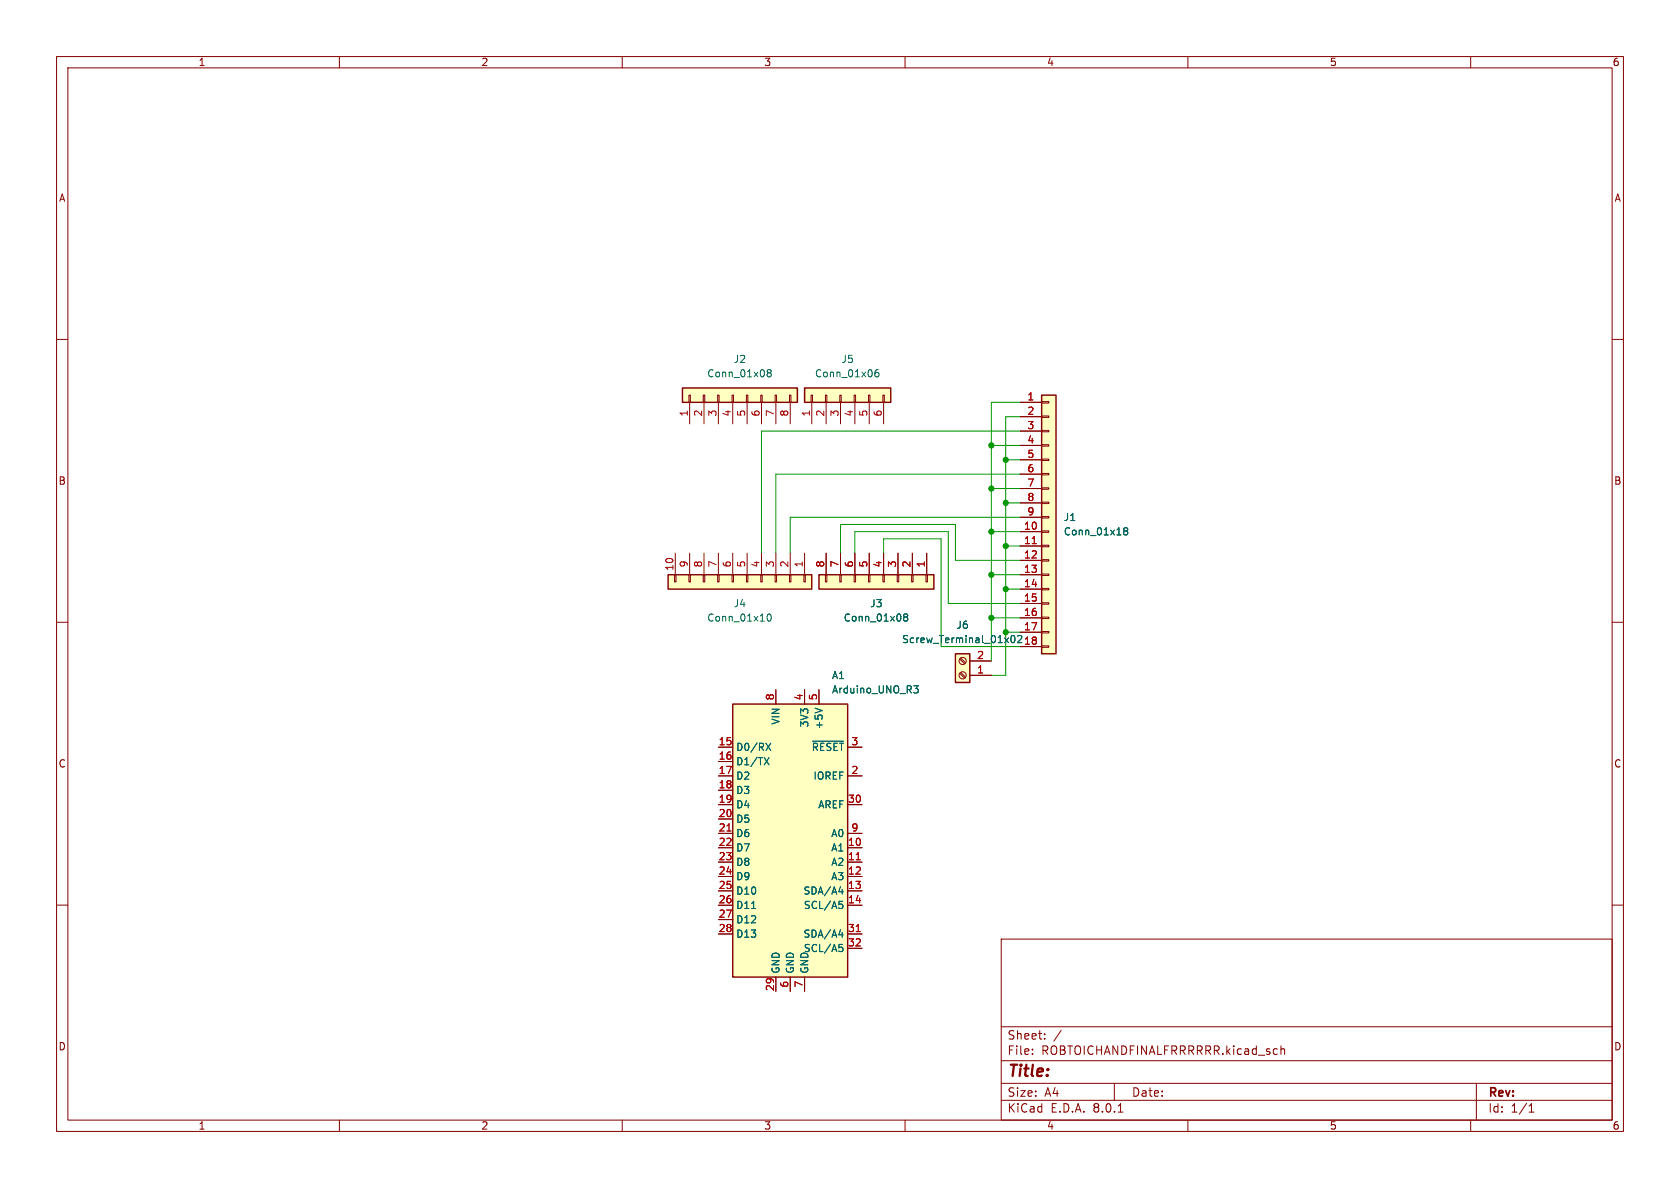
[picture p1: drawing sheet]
<svg xmlns="http://www.w3.org/2000/svg" width="297mm" height="210mm" viewBox="0 0 297 210" stroke-linecap="round" stroke-linejoin="round" font-family="sans-serif">
<g fill="none" stroke="#840000" stroke-width=".18">
<path d="M10 10h277v190h-277zM12 12h273v186h-273zM60 10v2M110 10v2M160 10v2M210 10v2M260 10v2M10 60h2M285 60h2M10 110h2M285 110h2M10 160h2"/>
<path d="M285 160h2M177 166h108v32h-108zM60 198v2M110 198v2M160 198v2M177 194.5h108M177 191.5h108M177 187.5h108M177 181.5h108M182.5 186.3v.1M182.5 185.5v.1M184.7 183.6v.1"/>
<path d="M184.7 182.8v.1M187.6 182.1l-1.3 2M197 191.5v3M197.7 196.6h.8M210 198v2M226.5 184.9v1.5M226.5 185.5l.2-.1 .3 .1 .1 .9M260 198v2M261 191.5v6.5M270.3 196.6h.9M270.3 195.5l.4-.4v1.5"/>
</g>
<path d="M184.1 69.9h2.6v45.7h-2.6z" fill="#ffffc2"/>
<g fill="none" stroke="#840000" stroke-width=".18">
<path d="M180.3 71.1h3.8M180.3 73.7h3.8M180.3 76.2h3.8M180.3 78.7h3.8M184.1 78.6h1.3v.3h-1.3zM184.1 76.1h1.3v.2h-1.3zM184.1 73.5h1.3v.3h-1.3zM184.1 71h1.3v.2h-1.3zM180.3 94h3.8M180.3 96.5h3.8M180.3 99.1h3.8M180.3 81.3h3.8"/>
<path d="M180.3 83.8h3.8M180.3 86.4h3.8M180.3 88.9h3.8M180.3 91.4h3.8M184.1 98.9h1.3v.3h-1.3zM184.1 96.4h1.3v.2h-1.3zM184.1 93.9h1.3v.2h-1.3zM184.1 91.3h1.3v.3h-1.3zM184.1 88.8h1.3v.2h-1.3zM184.1 86.2h1.3v.3h-1.3zM184.1 83.7h1.3v.2h-1.3zM184.1 81.2h1.3v.2h-1.3z"/>
<path d="M180.3 101.6h3.8M180.3 104.1h3.8M180.3 106.7h3.8M180.3 109.2h3.8M180.3 111.8h3.8M180.3 114.3h3.8M184.1 114.2h1.3v.2h-1.3zM184.1 111.6h1.3v.3h-1.3zM184.1 109.1h1.3v.2h-1.3zM184.1 106.6h1.3v.2h-1.3zM184.1 104h1.3v.3h-1.3zM184.1 101.5h1.3v.2h-1.3z"/>
</g>
<path d="M184.1 69.9h2.6v45.7h-2.6z" fill="none" stroke="#840000" stroke-width=".25"/>
<path d="M182.5 96.1h.7" fill="none" stroke="#a90000" stroke-width=".18"/>
<path d="M198.9 93.8l-.2-.2 .2-.3h.2l.3 .2-.3 .3M198.9 93.8l-.2 .3v.3l.2 .2h.2l.3-.3v-.2l-.3-.3M198.9 93.8h.2" fill="none" stroke="#006464" stroke-width=".18"/>
<path d="M144.8 101.6h20.3v2.5h-20.3z" fill="#ffffc2"/>
<g fill="none" stroke="#840000" stroke-width=".18">
<path d="M146 97.8v3.8M148.6 97.8v3.8M151.1 97.8v3.8M153.7 97.8v3.8M156.2 97.8v3.8M158.7 97.8v3.8M161.3 97.8v3.8M163.8 97.8v3.8M145.9 101.6h.3v1.3h-.3zM148.5 101.6h.2v1.3h-.2zM151 101.6h.3v1.3h-.3zM153.5 101.6h.3v1.3h-.3z"/>
<path d="M156.1 101.6h.2v1.3h-.2zM158.6 101.6h.3v1.3h-.3zM161.2 101.6h.2v1.3h-.2zM163.7 101.6h.3v1.3h-.3z"/>
</g>
<path d="M144.8 101.6h20.3v2.5h-20.3z" fill="none" stroke="#840000" stroke-width=".25"/>
<path d="M160 109.1l-.3-.3 .3-.3h.2l.3 .3-.3 .3M160 109.1l-.3 .2 .1 .4 .2 .1 .4-.1 .1-.1v-.3l-.3-.2M160 109.1h.2" fill="none" stroke="#006464" stroke-width=".18"/>
<path d="M120.6 68.6h20.4v2.5h-20.4z" fill="#ffffc2"/>
<g fill="none" stroke="#840000" stroke-width=".18">
<path d="M121.8 69.9h.2v1.2h-.2zM121.9 71.1v3.8M124.3 69.9h.3v1.2h-.3zM124.5 71.1v3.8M126.9 69.9h.2v1.2h-.2zM127 71.1v3.8M129.4 69.9h.3v1.2h-.3zM129.5 71.1v3.8M132 69.9h.2v1.2h-.2zM132.1 71.1v3.8M134.5 69.9h.2v1.2h-.2zM134.6 71.1v3.8"/>
<path d="M137 69.9h.3v1.2h-.3zM137.2 71.1v3.8M139.6 69.9h.2v1.2h-.2zM139.7 71.1v3.8"/>
</g>
<path d="M120.6 68.6h20.4v2.5h-20.4z" fill="none" stroke="#840000" stroke-width=".25"/>
<path d="M135.9 65.9l-.3-.2 .3-.4h.2l.2 .3-.2 .3M135.9 65.9l-.3 .2v.3l.3 .2h.2l.2-.2v-.3l-.2-.2M135.9 65.9h.2" fill="none" stroke="#006464" stroke-width=".18"/>
<path d="M142.2 68.6h15.3v2.5h-15.3z" fill="#ffffc2"/>
<path d="M143.4 69.9h.2v1.2h-.2zM143.5 71.1v3.8M145.9 69.9h.3v1.2h-.3zM146 71.1v3.8M148.5 69.9h.2v1.2h-.2zM148.6 71.1v3.8M151 69.9h.3v1.2h-.3zM151.1 71.1v3.8M153.5 69.9h.3v1.2h-.3zM153.7 71.1v3.8M156.1 69.9h.2v1.2h-.2zM156.2 71.1v3.8" fill="none" stroke="#840000" stroke-width=".18"/>
<path d="M142.2 68.6h15.3v2.5h-15.3z" fill="none" stroke="#840000" stroke-width=".25"/>
<path d="M155.3 65.3l-.4 .1a.86 .86 0 0 0 0 1.2l.4-.1 .1-.4-.2-.3h-.3l-.2 .3" fill="none" stroke="#006464" stroke-width=".18"/>
<path d="M118.1 101.6h25.4v2.5h-25.4z" fill="#ffffc2"/>
<g fill="none" stroke="#840000" stroke-width=".18">
<path d="M119.4 97.8v3.8M121.9 97.8v3.8M124.5 97.8v3.8M127 97.8v3.8M129.5 97.8v3.8M132.1 97.8v3.8M134.6 97.8v3.8M137.2 97.8v3.8M139.7 97.8v3.8M142.2 97.8v3.8M119.3 101.6h.2v1.3h-.2zM121.8 101.6h.2v1.3h-.2z"/>
<path d="M124.3 101.6h.3v1.3h-.3zM126.9 101.6h.2v1.3h-.2zM129.4 101.6h.3v1.3h-.3zM132 101.6h.2v1.3h-.2zM134.5 101.6h.2v1.3h-.2zM137 101.6h.3v1.3h-.3zM139.6 101.6h.2v1.3h-.2zM142.1 101.6h.3v1.3h-.3z"/>
</g>
<path d="M118.1 101.6h25.4v2.5h-25.4z" fill="none" stroke="#840000" stroke-width=".25"/>
<path d="M135.7 108.7l.2-.2a.68 .68 0 0 1 .5 .7 .68 .68 0 0 1-.5 .6l-.2-.1-.1-.4z" fill="none" stroke="#006464" stroke-width=".18"/>
<path d="M168.9 115.6h2.5v5.1h-2.5z" fill="#ffffc2"/>
<path d="M168.9 115.6h2.5v5.1h-2.5z" fill="none" stroke="#840000" stroke-width=".25"/>
<g fill="none" stroke="#840000" stroke-width=".18">
<path d="M169.7 116.5l.8 .8M169.7 119l.8 .9M169.8 116.3l.9 .9M169.8 118.9l.9 .8M171.4 119.4h3.9M171.4 116.8h3.9"/>
<circle cx="170.2" cy="116.8" r=".63"/>
<circle cx="170.2" cy="119.4" r=".63"/>
</g>
<path d="M178.9 112.4l.1-.1a.68 .68 0 0 1 .4 .7 .68 .68 0 0 1-.4 .6 .84 .84 0 0 1-.1-1.2zM180.5 112.4l-.4-.1-.2 .2M180.6 112.9l-.7 .7h.7" fill="none" stroke="#006464" stroke-width=".18"/>
<path d="M129.5 124.5h20.4v48.2h-20.4z" fill="#ffffc2"/>
<path d="M129.5 124.5h20.4v48.2h-20.4z" fill="none" stroke="#840000" stroke-width=".25"/>
<g fill="none" stroke="#840000" stroke-width=".18">
<path d="M180.3 71.1h3.8M180.3 73.7h3.8M180.3 76.2h3.8M180.3 78.7h3.8M146 97.8v3.8M148.6 97.8v3.8M151.1 97.8v3.8M153.7 97.8v3.8M156.2 97.8v3.8M158.7 97.8v3.8M161.3 97.8v3.8M163.8 97.8v3.8"/>
<path d="M180.3 94h3.8M180.3 96.5h3.8M180.3 99.1h3.8M180.3 81.3h3.8M180.3 83.8h3.8M180.3 86.4h3.8M180.3 88.9h3.8M180.3 91.4h3.8M171.4 119.4h3.9M171.4 116.8h3.9M180.3 101.6h3.8M180.3 104.1h3.8"/>
<path d="M180.3 106.7h3.8M180.3 109.2h3.8M180.3 111.8h3.8M180.3 114.3h3.8M127 132.1h2.5M127 134.6h2.5M127 137.2h2.5M127 139.7h2.5M137.2 121.9v2.6M142.2 121.9v2.6M144.8 121.9v2.6M149.9 132.1h2.5"/>
<path d="M149.9 137.2h2.5M127 149.9h2.5M127 152.4h2.5M127 154.9h2.5M127 157.5h2.5M127 142.2h2.5M127 144.8h2.5M127 147.3h2.5M149.9 149.9h2.5M149.9 152.4h2.5M149.9 154.9h2.5M149.9 157.5h2.5"/>
<path d="M149.9 142.2h2.5M149.9 147.3h2.5M127 160h2.5M127 162.6h2.5M127 165.1h2.5M137.2 172.7v2.6M139.7 172.7v2.6M142.2 172.7v2.6M149.9 160h2.5M149.9 165.1h2.5M149.9 167.6h2.5"/>
</g>
<path d="M182.5 96.1h.7M128.5 146.9h.7M151.4 152h.7M151.4 164.7h.7" fill="none" stroke="#a90000" stroke-width=".18"/>
<g fill="none" stroke="#006464" stroke-width=".18">
<path d="M198.9 93.8l-.2-.2 .2-.3h.2l.3 .2-.3 .3M198.9 93.8l-.2 .3v.3l.2 .2h.2l.3-.3v-.2l-.3-.3M198.9 93.8h.2M160 109.1l-.3-.3 .3-.3h.2l.3 .3-.3 .3M160 109.1l-.3 .2 .1 .4 .2 .1 .4-.1 .1-.1v-.3l-.3-.2M160 109.1h.2M178.9 112.4l.1-.1a.68 .68 0 0 1 .4 .7 .68 .68 0 0 1-.4 .6 .84 .84 0 0 1-.1-1.2zM180.5 112.4l-.4-.1-.2 .2M180.6 112.9l-.7 .7h.7M135.1 133.9l.9 1.3M135.4 131.4l.9 1.3M136 133.9l-.9 1.3"/>
<path d="M136.3 131.4l-.9 1.3M143.6 131h5.5M144.1 125.2l1.3 .4M161.5 121.2h.8l-.4 .5 .4 .1v.5l-.2 .2h-.4M148.3 157.6h.8M148.3 159.3h.6M148.5 159.8h.3l.2 .3-.1 .4-.4 .1M148.9 157.2v.9M132.9 160.6h.7M148.3 165.3h.8M148.3 166.9h.6M148.5 167.4h.3l.2 .3-.1 .5h-.4"/>
<path d="M148.9 164.8v.9"/>
</g>
<g fill="none" stroke="#009600" stroke-width=".18">
<path d="M175.3 78.7h5M180.3 73.7h-2.5v45.7h-2.5M180.3 76.2h-45.7v21.6M180.3 71.1h-5v45.7M148.6 97.8v-5.1h20.3v6.4h11.4M151.1 97.8v-3.8h16.5v12.7h12.7M156.2 97.8v-2.5h10.2v19h13.9M175.3 86.4h5M175.3 94h5M177.8 81.3h2.5M177.8 88.9h2.5M177.8 96.5h2.5"/>
<path d="M180.3 91.4h-40.6v6.4M180.3 83.8h-43.1v14M175.3 101.6h5M175.3 109.2h5M177.8 104.1h2.5M177.8 111.8h2.5"/>
</g>
<g fill="#009600" stroke="#009600" stroke-width=".18">
<circle cx="177.8" cy="81.3" r=".46"/>
<circle cx="177.8" cy="88.9" r=".46"/>
<circle cx="175.3" cy="86.4" r=".46"/>
<circle cx="175.3" cy="78.7" r=".46"/>
<circle cx="175.3" cy="94" r=".46"/>
<circle cx="177.8" cy="104.1" r=".46"/>
<circle cx="175.3" cy="101.6" r=".46"/>
<circle cx="177.8" cy="96.5" r=".46"/>
<circle cx="177.8" cy="111.8" r=".46"/>
<circle cx="175.3" cy="109.2" r=".46"/>
</g>
<text font-size="2.8" fill="#840000" x="178" y="190.9">Title:</text>
<g font-size="2.1" fill="#840000">
<text x="178" y="184">Sheet:</text>
<text x="178" y="186.7">File:</text>
<text x="184.1" y="186.7">ROBTOICHANDFINALFRRRRRR.kicad_sch</text>
<text x="178" y="196.9">KiCad</text>
<text x="178" y="194.1">Size:</text>
<text x="184.7" y="194.1">A4</text>
<text x="185.7" y="196.9">E.D.A.</text>
<text x="193.3" y="196.9">8.0.1</text>
<text x="200" y="194.1">Date:</text>
<text x="263" y="194.3">Rev:</text>
<text x="263" y="196.9">Id:</text>
<text x="267.1" y="196.9">1/1</text>
</g>
<g font-size="1.8" fill="#840000">
<text x="35" y="11.9">1</text>
<text x="85" y="11.9">2</text>
<text x="135" y="11.9">3</text>
<text x="185" y="11.9">4</text>
<text x="235" y="11.9">5</text>
<text x="285" y="11.9">6</text>
<text x="10.3" y="35.9">A</text>
<text x="285.3" y="35.9">A</text>
<text x="10.3" y="85.9">B</text>
<text x="285.3" y="85.9">B</text>
<text x="10.3" y="135.9">C</text>
<text x="285.3" y="135.9">C</text>
<text x="10.3" y="185.9">D</text>
<text x="285.3" y="185.9">D</text>
<text x="35" y="199.9">1</text>
<text x="85" y="199.9">2</text>
<text x="135" y="199.9">3</text>
<text x="185" y="199.9">4</text>
<text x="235" y="199.9">5</text>
<text x="285" y="199.9">6</text>
</g>
<g font-size="1.8" fill="#006464">
<text x="129.6" y="64.4">J2</text>
<text x="148.7" y="64.4">J5</text>
<text x="124.9" y="66.9">Conn_01x08</text>
<text x="144" y="66.9">Conn_01x06</text>
<text x="188" y="92.3">J1</text>
<text x="188" y="94.8">Conn_01x18</text>
<text x="129.6" y="107.5">J4</text>
<text x="153.7" y="107.5">J3</text>
<text x="124.9" y="110.1">Conn_01x10</text>
<text x="149.1" y="110.1">Conn_01x08</text>
<text x="159.4" y="113.9">Screw_Terminal_01x02</text>
<text x="169" y="111.4">J6</text>
<text x="180.9" y="114">18</text>
<text x="147" y="120.2">A1</text>
<text x="147" y="122.8">Arduino_UNO_R3</text>
<text x="138" y="128.2" transform="rotate(-90 138 128.2)">VIN</text>
<text x="143.1" y="128.7" transform="rotate(-90 143.1 128.7)">3V3</text>
<text x="145.6" y="129" transform="rotate(-90 145.6 129)">+5V</text>
<text x="130" y="132.9">D0/RX</text>
<text x="130" y="135.5">D1/TX</text>
<text x="143.4" y="132.9">~{RESET}</text>
<text x="130" y="138">D2</text>
<text x="130" y="140.6">D3</text>
<text x="130" y="143.1">D4</text>
<text x="143.7" y="138">IOREF</text>
<text x="144.6" y="143.1">AREF</text>
<text x="130" y="145.6">D5</text>
<text x="130" y="148.2">D6</text>
<text x="146.9" y="148.2">A0</text>
<text x="130" y="150.7">D7</text>
<text x="130" y="153.3">D8</text>
<text x="130" y="155.8">D9</text>
<text x="146.9" y="150.7">A1</text>
<text x="146.9" y="153.3">A2</text>
<text x="146.9" y="155.8">A3</text>
<text x="130" y="158.3">D10</text>
<text x="130" y="160.9">D11</text>
<text x="142" y="158.3">SDA/A4</text>
<text x="142" y="160.9">SCL/A5</text>
<text x="130" y="163.4">D12</text>
<text x="130" y="166">D13</text>
<text x="142" y="166">SDA/A4</text>
<text x="138" y="172.2" transform="rotate(-90 138 172.2)">GND</text>
<text x="140.6" y="172.2" transform="rotate(-90 140.6 172.2)">GND</text>
<text x="142" y="168.5">SCL/A5</text>
<text x="143.1" y="172.2" transform="rotate(-90 143.1 172.2)">GND</text>
</g>
<g font-size="1.8" fill="#a90000">
<text x="181.5" y="70.9">1</text>
<text x="121.7" y="73.7" transform="rotate(-90 121.7 73.7)">1</text>
<text x="124.2" y="73.7" transform="rotate(-90 124.2 73.7)">2</text>
<text x="126.7" y="73.7" transform="rotate(-90 126.7 73.7)">3</text>
<text x="129.3" y="73.7" transform="rotate(-90 129.3 73.7)">4</text>
<text x="131.8" y="73.7" transform="rotate(-90 131.8 73.7)">5</text>
<text x="134.4" y="73.7" transform="rotate(-90 134.4 73.7)">6</text>
<text x="136.9" y="73.7" transform="rotate(-90 136.9 73.7)">7</text>
<text x="139.4" y="73.7" transform="rotate(-90 139.4 73.7)">8</text>
<text x="143.3" y="73.7" transform="rotate(-90 143.3 73.7)">1</text>
<text x="145.8" y="73.7" transform="rotate(-90 145.8 73.7)">2</text>
<text x="148.3" y="73.7" transform="rotate(-90 148.3 73.7)">3</text>
<text x="150.9" y="73.7" transform="rotate(-90 150.9 73.7)">4</text>
<text x="153.4" y="73.7" transform="rotate(-90 153.4 73.7)">5</text>
<text x="156" y="73.7" transform="rotate(-90 156 73.7)">6</text>
<text x="181.5" y="73.4">2</text>
<text x="181.5" y="75.9">3</text>
<text x="181.5" y="78.5">4</text>
<text x="181.5" y="81">5</text>
<text x="181.5" y="83.6">6</text>
<text x="181.5" y="86.1">7</text>
<text x="181.5" y="88.6">8</text>
<text x="180.9" y="93.7">10</text>
<text x="181.5" y="91.2">9</text>
<text x="119.1" y="101" transform="rotate(-90 119.1 101)">10</text>
<text x="121.7" y="100.4" transform="rotate(-90 121.7 100.4)">9</text>
<text x="124.2" y="100.4" transform="rotate(-90 124.2 100.4)">8</text>
<text x="126.7" y="100.4" transform="rotate(-90 126.7 100.4)">7</text>
<text x="129.3" y="100.4" transform="rotate(-90 129.3 100.4)">6</text>
<text x="131.8" y="100.4" transform="rotate(-90 131.8 100.4)">5</text>
<text x="134.4" y="100.4" transform="rotate(-90 134.4 100.4)">4</text>
<text x="136.9" y="100.4" transform="rotate(-90 136.9 100.4)">3</text>
<text x="139.4" y="100.4" transform="rotate(-90 139.4 100.4)">2</text>
<text x="142" y="100.4" transform="rotate(-90 142 100.4)">1</text>
<text x="145.8" y="100.4" transform="rotate(-90 145.8 100.4)">8</text>
<text x="148.3" y="100.4" transform="rotate(-90 148.3 100.4)">7</text>
<text x="150.9" y="100.4" transform="rotate(-90 150.9 100.4)">6</text>
<text x="153.4" y="100.4" transform="rotate(-90 153.4 100.4)">5</text>
<text x="156" y="100.4" transform="rotate(-90 156 100.4)">4</text>
<text x="158.5" y="100.4" transform="rotate(-90 158.5 100.4)">3</text>
<text x="161" y="100.4" transform="rotate(-90 161 100.4)">2</text>
<text x="163.6" y="100.4" transform="rotate(-90 163.6 100.4)">1</text>
<text x="180.9" y="96.3">11</text>
<text x="180.9" y="98.8">12</text>
<text x="180.9" y="101.3">13</text>
<text x="180.9" y="103.9">14</text>
<text x="180.9" y="106.4">15</text>
<text x="180.9" y="109">16</text>
<text x="180.9" y="111.5">17</text>
<text x="172.6" y="119.1">1</text>
<text x="172.6" y="116.6">2</text>
<text x="136.9" y="123.9" transform="rotate(-90 136.9 123.9)">8</text>
<text x="142" y="123.9" transform="rotate(-90 142 123.9)">4</text>
<text x="144.5" y="123.9" transform="rotate(-90 144.5 123.9)">5</text>
<text x="127" y="131.8">15</text>
<text x="150.4" y="131.8">3</text>
<text x="127" y="134.4">16</text>
<text x="127" y="136.9">17</text>
<text x="150.4" y="136.9">2</text>
<text x="127" y="139.4">18</text>
<text x="127" y="142">19</text>
<text x="149.8" y="142">30</text>
<text x="127" y="144.5">20</text>
<text x="127" y="147.1">21</text>
<text x="127" y="149.6">22</text>
<text x="149.8" y="149.6">10</text>
<text x="150.4" y="147.1">9</text>
<text x="127" y="152.1">23</text>
<text x="127" y="154.7">24</text>
<text x="149.8" y="152.1">11</text>
<text x="149.8" y="154.7">12</text>
<text x="127" y="157.2">25</text>
<text x="127" y="159.8">26</text>
<text x="149.8" y="157.2">13</text>
<text x="149.8" y="159.8">14</text>
<text x="127" y="162.3">27</text>
<text x="127" y="164.8">28</text>
<text x="149.8" y="164.8">31</text>
<text x="149.8" y="167.4">32</text>
<text x="136.9" y="175.3" transform="rotate(-90 136.9 175.3)">29</text>
<text x="139.4" y="174.7" transform="rotate(-90 139.4 174.7)">6</text>
<text x="142" y="174.7" transform="rotate(-90 142 174.7)">7</text>
</g>
</svg>
